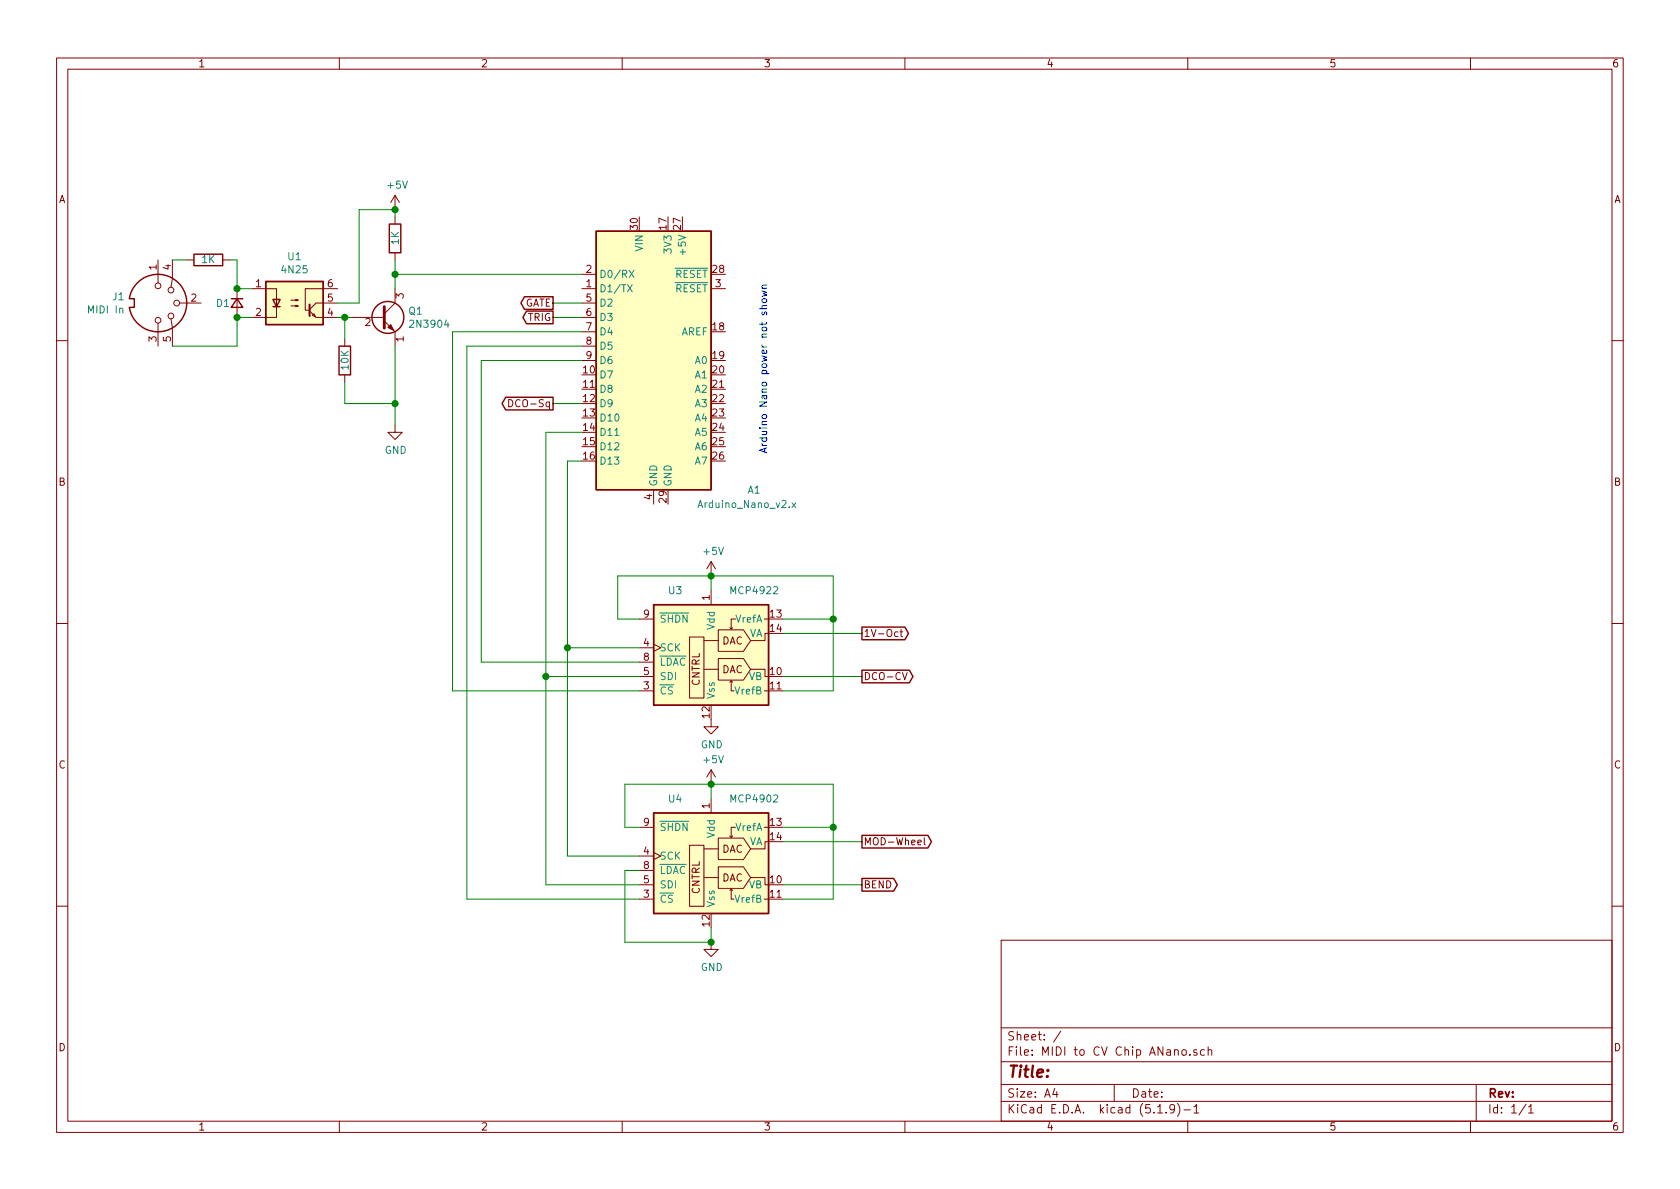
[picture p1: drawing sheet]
<svg xmlns="http://www.w3.org/2000/svg" width="297mm" height="210mm" viewBox="0 0 297 210" stroke-linecap="round" stroke-linejoin="round" font-family="sans-serif">
<g fill="none" stroke="#840000" stroke-width=".18">
<path d="M10 10.3h277v189.9h-277zM12 12.2h273v186.1h-273zM60 10.3v1.9M110 10.3v1.9M160 10.3v1.9M210 10.3v1.9M260 10.3v1.9M69.8 34.5l-.7 1.3M69.8 34.5v2.6M69.8 38.3v1.3M69.8 34.5l.8 1.3M27.9 46v4"/>
<path d="M27.9 57.1v4.1M30.2 56.4l.3 1.5v3.3M30.5 46v3.3l-.3 1.5M31.7 53.6h3.9M33 46h1.3M39.4 46h1.2M41.9 51v5.1M44.4 51h4.5v5.1h-4.5M51.4 54.1h1.3l-.4 .1v-.2l.4 .1M51.4 53.1h1.3l-.4 .1v-.2l.4 .1M54.7 55l1.2 1.1h3.8M55.2 55.7l.3-.2 .3 .5z"/>
<path d="M59.7 51h-5.7v3.9h.6M59.7 53.6h-3.8l-1.2 1.1M61 59.9v1.3M62.2 56.1h5.7M67.9 56.8l1.9 1.9v2.5M69.8 44.7v1.3M69.8 51v2.6l-1.9 1.9M102.9 53.6h2.5M102.9 56.1h2.5M102.9 51h2.5M102.9 48.5h2.5M102.9 58.7h2.5"/>
<path d="M125.7 51h2.6M10 60.2h2M61 66.3v1.3M69.8 75.2v1.2h1.3l-1.3 1.3-1.2-1.3h1.2M89.9 70.7a.64 .64 0 0 1 .8 .6 .64 .64 0 0 1-.8 .6zM102.9 61.2h2.5M102.9 63.7h2.5M285 60.2h2M115.6 86.6v2.5M125.7 99.3v2.5M125.7 99.3l-.7 1.3M125.7 99.3l.8 1.3"/>
<path d="M10 110.3h2M113 109.5h2.6M113 114.5h2.6M113 119.6h2.6M113 117.1h2.6M115.6 113.9l1.2 .6-1.2 .7M121.9 112.6h2.6v10.8h-2.6zM124.5 118.4h2.5M124.5 113.3h2.5M125.7 104.4v2.5M127 116.5h4.4l1.3 1.9-1.3 1.9h-4.4zM127 111.4h4.4l1.3 1.9-1.3 1.9h-4.4z"/>
<path d="M129 111l.3 .2M129.5 111l-.2 .2M130 109.5h-.7v1.7M132.7 118.4h2.6v1.2h.6M135.1 109.5h.8M135.9 112h-.6v1.3h-2.6M158.8 111.8l-.4-.1-.2 .3 .1 .5h.5M159.1 111.7h.5M159.3 111.3v1.1l.3 .2M159.6 118.9l.4 1.3 .4-1.3M285 110.3h2M113 122.2h2.6"/>
<path d="M125.7 127.2v1.3h1.3l-1.3 1.3-1.2-1.3h1.2M125.7 136.1v2.6M125.7 136.1l-.7 1.3M125.7 136.1l.8 1.3M129.3 120.4v1.8h.5M129.3 120.4l-.3 .2M129.3 120.4l.2 .2M135.1 122.2h.8M113 159h2.6M113 146.3h2.6M113 151.4h2.6M113 156.5h2.6"/>
<path d="M113 153.9h2.6M115.6 150.7l1.2 .7-1.2 .6M121.9 149.5h2.6v10.8h-2.6zM124.5 155.2h2.5M124.5 150.1h2.5M125.7 141.2v2.6M127 153.3h4.4l1.3 1.9-1.3 1.9h-4.4zM127 148.2h4.4l1.3 1.9-1.3 1.9h-4.4zM129 147.8l.3 .3M129.3 157.2v1.8h.5M129.3 157.2l-.3 .3M129.3 157.2l.2 .3"/>
<path d="M129.5 147.8l-.2 .3M130 146.3h-.7v1.8M132.7 155.2h2.6v1.3h.6M135.1 159h.8M135.1 146.3h.8M135.9 148.8h-.6v1.3h-2.6M162.3 149l.6-.1-.1-.3h-.3l-.2 .1v.6h.5M163.4 148.1v1.1l.2 .2M10 160.2h2M125.7 166.6v1.3h1.3l-1.3 1.3-1.2-1.3h1.2M177 166.3h108v32h-108zM285 160.2h2"/>
<path d="M60 198.3v1.9M110 198.3v1.9M160 198.3v1.9M177 194.8h108M177 191.8h108M177 187.8h108M177 181.8h108M186.5 192.5l-.4 1h1M186.8 193v1M187.6 182.3l-1.3 2M197 191.8v3M204.7 196.8h.8"/>
<path d="M206.2 196.7v.1M207.7 196l-.1 .1a.48 .48 0 0 1-.6 .1l-.2-.2 .2-.6a.48 .48 0 0 1 .6 .1 1.27 1.27 0 0 1-.2 1.2l-.4 .1M208.2 195.1a1.71 1.71 0 0 1 0 2.3M209 185.7l.2-.1 .5 .1v.8l-.2 .1-.5-.1zM209.3 196.3h1.2M210 198.3v1.9M210.4 186.5v.1M211.1 195.8l.4-.5v1.5M211.1 196.8h.9M211.6 185.7l-.3-.1-.3 .2 .1 .2 .5 .2v.3h-.6M213 185.7l-.5-.1-.3 .3 .1 .6 .2 .1 .5-.1M213.6 185.7l.2-.1 .4 .1v.9"/>
<path d="M213.6 185.1v1.5M260 198.3v1.9M261 191.8v6.5M269.8 195.2l-1.2 2M270.3 195.8l.4-.5v1.5M270.3 196.8h.8"/>
<circle cx="27.9" cy="50.5" r=".51"/>
<circle cx="27.9" cy="56.6" r=".51"/>
<circle cx="30.2" cy="55.9" r=".51"/>
<circle cx="30.2" cy="51.3" r=".51"/>
<circle cx="31.2" cy="53.6" r=".51"/>
</g>
<g fill="#ffffc2" stroke="#ffffc2" stroke-width=".18">
<path d="M115.6 143.8h20.3v17.7h-20.3z"/>
<path d="M115.6 106.9h20.3v17.8h-20.3z"/>
<path d="M47 49.8h10.1v7.6h-10.1z"/>
<path d="M105.4 40.9h20.3v45.7h-20.3z"/>
</g>
<g fill="none" stroke="#840000" stroke-width=".25">
<path d="M68.8 39.6h2.1v5.1h-2.1zM22.9 52.8a5.1 5.1 0 0 1 7.8-3.5 5.1 5.1 0 0 1 0 8.6 5.1 5.1 0 0 1-7.8-3.5M23 52.8h.7v1.6h-.7M34.3 45h5.1v2h-5.1zM40.9 52.8h2M41.9 52.8l1 1.6h-2zM47 49.8h10.1v7.6h-10.1zM48.3 53h1.2l-.6 1.2zM48.3 54.2h1.2M92.7 52.5h5.1v2.2h-5.1l-.6-1.1zM93.1 55h4.7v2.2h-4.7l-.6-1.1zM105.4 40.9h20.3v45.7h-20.3z"/>
<path d="M59.9 61.2h2.1v5.1h-2.1zM89.4 70.3h8.4v2.2h-8.4l-.6-1.1zM115.6 106.9h20.3v17.8h-20.3zM152.4 118.5h8.4l.6 1.1-.6 1.1h-8.4zM152.4 110.9h7.6l.6 1.1-.6 1.1h-7.6zM115.6 143.8h20.3v17.7h-20.3zM152.4 155.3h5.6l.6 1.2-.6 1.1h-5.6zM152.4 147.7h11.7l.6 1.1-.6 1.2h-11.7z"/>
<circle cx="68.6" cy="56.1" r="2.82"/>
</g>
<path d="M67.9 54.2v3.8" fill="none" stroke="#840000" stroke-width=".51"/>
<path d="M68.6 57.9l.5-.5 .5 1z" fill="#840000" stroke="#840000" stroke-width=".18"/>
<path d="M54.7 53.8v2.1" fill="none" stroke="#840000" stroke-width=".36"/>
<path d="M110.9 50.3l.9 1.3M111.3 47.8l.8 1.3M111.8 50.3l-.9 1.3M112.1 47.8l-.8 1.3M140 88.9l.7 .9M140.7 88.9l-.7 .9" fill="none" stroke="#008484" stroke-width=".18"/>
<g fill="none" stroke="#008400" stroke-width=".18">
<path d="M69.8 38.3v-1.2h-6.3v16.5h-3.8M30.5 46h2.5M40.6 46h1.3v5h2.5M44.4 56.1h-2.5v5.1h-11.4M59.7 56.1h2.5M61 56.1v3.8M69.8 46v5M69.8 48.5h33.1M97.8 56.1h5.1M97.8 53.6h5.1M102.9 58.7h-22.9v63.5h33M61 67.6v3.8h8.8"/>
<path d="M69.8 61.2v14M97.8 71.4h5.1M102.9 61.2h-20.4v97.8h30.5M102.9 76.4h-6.4v80.1h16.5M102.9 63.7h-17.8v53.4h27.9M102.9 81.5h-2.6v69.9h12.7M96.5 119.6h16.5M100.3 114.5h12.7M113 109.5h-3.8v-7.7h38.1v20.4h-8.9M125.7 101.8v2.6M138.4 119.6h14M138.4 112h14"/>
<path d="M138.4 109.5h8.9M125.7 138.7v2.5M113 153.9h-2.5v12.7h15.2v-2.5M113 146.3h-2.5v-7.6h36.8v20.3h-8.9M138.4 156.5h14M138.4 148.8h14M138.4 146.3h8.9"/>
</g>
<path d="M134.3 54.6h1.3M134.7 51.5l.9 .2-.6 .2 .6 .3-.9 .2M134.7 51h.9M134.8 53l.5-.2 .3 .3-.1 .3-.5 .1-.3-.2zM135.6 54l-.8 .1-.1 .3 .1 .2M135.6 50.4l-.8 .1-.1 .3 .1 .2" fill="none" stroke="#0000c2" stroke-width=".18"/>
<g fill="#008400" stroke="#008400" stroke-width=".25">
<circle cx="125.7" cy="101.8" r=".51"/>
<circle cx="147.3" cy="109.5" r=".51"/>
<circle cx="100.3" cy="114.5" r=".51"/>
<circle cx="125.7" cy="138.7" r=".51"/>
<circle cx="147.3" cy="146.3" r=".51"/>
<circle cx="69.9" cy="37.1" r=".51"/>
<circle cx="96.5" cy="119.6" r=".51"/>
<circle cx="41.9" cy="56.1" r=".51"/>
<circle cx="41.9" cy="51" r=".51"/>
<circle cx="69.9" cy="71.4" r=".51"/>
<circle cx="125.7" cy="166.6" r=".51"/>
<circle cx="69.9" cy="48.5" r=".51"/>
<circle cx="61" cy="56.1" r=".51"/>
</g>
<text font-size="2.8" fill="#840000" x="178" y="190.5">Title:</text>
<g font-size="2.1" fill="#840000">
<text x="178" y="184">Sheet: /</text>
<text x="178" y="186.7">File: MIDI to CV Chip ANano.sch</text>
<text x="178" y="196.9">KiCad E.D.A. kicad (5.1.9)-1</text>
<text x="178" y="194.1">Size: A4</text>
<text x="200" y="194.1">Date:</text>
<text x="263" y="194.1">Rev:</text>
<text x="263" y="196.9">Id: 1/1</text>
</g>
<g font-size="1.8" fill="#840000">
<text x="35" y="11.9">1</text>
<text x="85" y="11.9">2</text>
<text x="135" y="11.9">3</text>
<text x="185" y="11.9">4</text>
<text x="235" y="11.9">5</text>
<text x="285" y="11.9">6</text>
<text x="10.4" y="35.9">A</text>
<text x="285.4" y="35.9">A</text>
<text x="112.8" y="40.6" transform="rotate(-90 112.8 40.6)">30</text>
<text x="117.9" y="40.6" transform="rotate(-90 117.9 40.6)">17</text>
<text x="120.4" y="40.6" transform="rotate(-90 120.4 40.6)">27</text>
<text x="27.7" y="47.7" transform="rotate(-90 27.7 47.7)">1</text>
<text x="30.2" y="47.7" transform="rotate(-90 30.2 47.7)">4</text>
<text x="33.8" y="53.3">2</text>
<text x="45.2" y="50.8">1</text>
<text x="57.9" y="53.3">5</text>
<text x="57.9" y="50.8">6</text>
<text x="71.4" y="52.8" transform="rotate(-90 71.4 52.8)">3</text>
<text x="103.7" y="50.8">1</text>
<text x="103.7" y="48.3">2</text>
<text x="103.7" y="53.3">5</text>
<text x="126" y="48.3">28</text>
<text x="126.5" y="50.8">3</text>
<text x="45.2" y="55.9">2</text>
<text x="57.9" y="55.9">4</text>
<text x="64.6" y="57.7">2</text>
<text x="92.6" y="54.2">GATE</text>
<text x="93.3" y="56.8">TRIG</text>
<text x="103.7" y="55.9">6</text>
<text x="103.7" y="58.4">7</text>
<text x="126" y="58.4">18</text>
<text x="27.7" y="60.4" transform="rotate(-90 27.7 60.4)">3</text>
<text x="30.2" y="60.4" transform="rotate(-90 30.2 60.4)">5</text>
<text x="71.4" y="60.4" transform="rotate(-90 71.4 60.4)">1</text>
<text x="103.7" y="61">8</text>
<text x="103.7" y="63.5">9</text>
<text x="126" y="63.5">19</text>
<text x="103.2" y="66">10</text>
<text x="103.2" y="68.6">11</text>
<text x="103.2" y="71.1">12</text>
<text x="126" y="66">20</text>
<text x="126" y="68.6">21</text>
<text x="126" y="71.1">22</text>
<text x="90.8" y="72">DCO-Sq</text>
<text x="103.2" y="73.7">13</text>
<text x="103.2" y="76.2">14</text>
<text x="126" y="73.7">23</text>
<text x="126" y="76.2">24</text>
<text x="103.2" y="78.7">15</text>
<text x="103.2" y="81.3">16</text>
<text x="126" y="78.7">25</text>
<text x="126" y="81.3">26</text>
<text x="10.4" y="85.9">B</text>
<text x="115.3" y="88.4" transform="rotate(-90 115.3 88.4)">4</text>
<text x="117.9" y="88.8" transform="rotate(-90 117.9 88.8)">29</text>
<text x="285.4" y="85.9">B</text>
<text x="125.5" y="106.1" transform="rotate(-90 125.5 106.1)">1</text>
<text x="113.8" y="109.2">9</text>
<text x="127.6" y="114">DAC</text>
<text x="136.2" y="109.2">13</text>
<text x="136.2" y="111.8">14</text>
<text x="152.7" y="112.6">1V-Oct</text>
<text x="113.8" y="114.3">4</text>
<text x="113.8" y="119.4">5</text>
<text x="113.8" y="116.8">8</text>
<text x="127.6" y="119">DAC</text>
<text x="136.2" y="119.4">10</text>
<text x="113.8" y="121.9">3</text>
<text x="123.7" y="121.4" transform="rotate(-90 123.7 121.4)">CNTRL</text>
<text x="136.2" y="121.9">11</text>
<text x="152.7" y="120.3">DCO-CV</text>
<text x="125.5" y="126.9" transform="rotate(-90 125.5 126.9)">12</text>
<text x="10.4" y="135.9">C</text>
<text x="285.4" y="135.9">C</text>
<text x="125.5" y="143" transform="rotate(-90 125.5 143)">1</text>
<text x="113.8" y="146">9</text>
<text x="136.2" y="146">13</text>
<text x="136.2" y="148.6">14</text>
<text x="152.7" y="149.5">MOD-Wheel</text>
<text x="113.8" y="151.1">4</text>
<text x="113.8" y="153.7">8</text>
<text x="127.6" y="155.9">DAC</text>
<text x="127.6" y="150.8">DAC</text>
<text x="113.8" y="158.7">3</text>
<text x="113.8" y="156.2">5</text>
<text x="123.7" y="158.2" transform="rotate(-90 123.7 158.2)">CNTRL</text>
<text x="136.2" y="156.2">10</text>
<text x="136.2" y="158.7">11</text>
<text x="152.7" y="157.1">BEND</text>
<text x="125.5" y="163.8" transform="rotate(-90 125.5 163.8)">12</text>
<text x="10.4" y="185.9">D</text>
<text x="285.4" y="185.9">D</text>
<text x="35" y="199.9">1</text>
<text x="85" y="199.9">2</text>
<text x="135" y="199.9">3</text>
<text x="185" y="199.9">4</text>
<text x="235" y="199.9">5</text>
<text x="285" y="199.9">6</text>
</g>
<g font-size="1.8" fill="#008484">
<text x="68.6" y="33.4">+5V</text>
<text x="35.7" y="46.5">1K</text>
<text x="51" y="46">U1</text>
<text x="70.5" y="43.2" transform="rotate(-90 70.5 43.2)">1K</text>
<text x="113.7" y="44.3" transform="rotate(-90 113.7 44.3)">VIN</text>
<text x="118.7" y="44.5" transform="rotate(-90 118.7 44.5)">3V3</text>
<text x="121.3" y="44.6" transform="rotate(-90 121.3 44.6)">+5V</text>
<text x="20" y="53.1">J1</text>
<text x="50" y="48.3">4N25</text>
<text x="105.9" y="51.7">D1/TX</text>
<text x="105.9" y="49.1">D0/RX</text>
<text x="119.3" y="49.1">RESET</text>
<text x="119.3" y="51.7">RESET</text>
<text x="15.8" y="55.4">MIDI In</text>
<text x="38.3" y="54.3">D1</text>
<text x="72.3" y="55.6">Q1</text>
<text x="72.8" y="58">2N3904</text>
<text x="105.9" y="54.2">D2</text>
<text x="105.9" y="56.8">D3</text>
<text x="105.9" y="59.3">D4</text>
<text x="120.4" y="59.3">AREF</text>
<text x="61.6" y="65.3" transform="rotate(-90 61.6 65.3)">10K</text>
<text x="105.9" y="61.8">D5</text>
<text x="105.9" y="64.4">D6</text>
<text x="123" y="64.4">A0</text>
<text x="105.9" y="66.9">D7</text>
<text x="105.9" y="69.5">D8</text>
<text x="123" y="66.9">A1</text>
<text x="123" y="69.5">A2</text>
<text x="105.9" y="72">D9</text>
<text x="105.9" y="74.5">D10</text>
<text x="105.9" y="77.1">D11</text>
<text x="123" y="72">A3</text>
<text x="123" y="74.5">A4</text>
<text x="123" y="77.1">A5</text>
<text x="68" y="80.3">GND</text>
<text x="105.9" y="79.6">D12</text>
<text x="105.9" y="82.2">D13</text>
<text x="123" y="79.6">A6</text>
<text x="123" y="82.2">A7</text>
<text x="116.2" y="86.1" transform="rotate(-90 116.2 86.1)">GND</text>
<text x="118.7" y="86.1" transform="rotate(-90 118.7 86.1)">GND</text>
<text x="123.8" y="89.8">Arduino_Nano_v2.x</text>
<text x="132.2" y="87.3">A1</text>
<text x="124.5" y="98.1">+5V</text>
<text x="118.3" y="105.1">U3</text>
<text x="129.4" y="105.1">MCP4922</text>
<text x="116.6" y="110.1">SHDN</text>
<text x="126.4" y="111.3" transform="rotate(-90 126.4 111.3)">Vdd</text>
<text x="130.1" y="110.1">VrefA</text>
<text x="132.4" y="112.6">VA</text>
<text x="116.6" y="115.2">SCK</text>
<text x="116.6" y="117.7">LDAC</text>
<text x="116.6" y="122.8">CS</text>
<text x="116.6" y="120.3">SDI</text>
<text x="126.4" y="123.7" transform="rotate(-90 126.4 123.7)">Vss</text>
<text x="130.1" y="122.8">VrefB</text>
<text x="132.4" y="120.3">VB</text>
<text x="123.9" y="132.3">GND</text>
<text x="124.5" y="135">+5V</text>
<text x="118.3" y="141.9">U4</text>
<text x="129.4" y="141.9">MCP4902</text>
<text x="116.6" y="146.9">SHDN</text>
<text x="126.4" y="148.1" transform="rotate(-90 126.4 148.1)">Vdd</text>
<text x="130.1" y="146.9">VrefA</text>
<text x="132.4" y="149.5">VA</text>
<text x="116.6" y="152">SCK</text>
<text x="116.6" y="154.6">LDAC</text>
<text x="116.6" y="159.6">CS</text>
<text x="116.6" y="157.1">SDI</text>
<text x="126.4" y="160.5" transform="rotate(-90 126.4 160.5)">Vss</text>
<text x="130.1" y="159.6">VrefB</text>
<text x="132.4" y="157.1">VB</text>
<text x="123.9" y="171.7">GND</text>
</g>
<text font-size="1.8" fill="#0000c2" x="135.6" y="80.3" transform="rotate(-90 135.6 80.3)">Arduino Nano power not shown</text>
</svg>
